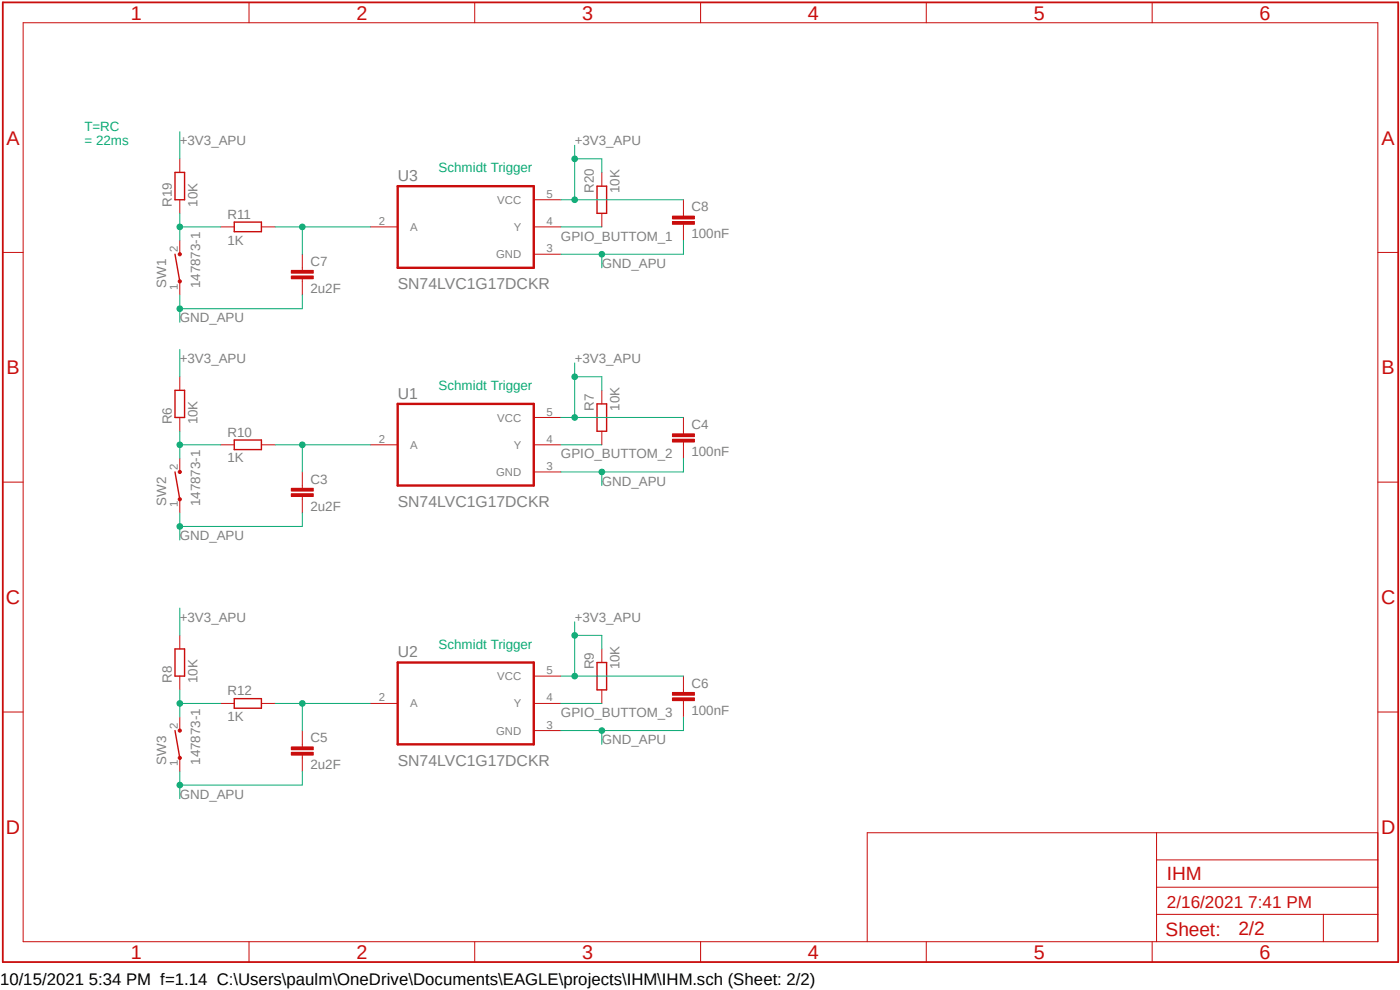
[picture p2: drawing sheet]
<svg xmlns="http://www.w3.org/2000/svg" width="297mm" height="210mm" viewBox="0 0 297 210" stroke-linecap="round" stroke-linejoin="round" font-family="sans-serif">
<path d="M0 .1l297.1 204.6M297.1 .1l-297.1 204.6" fill="none" stroke="#fff" stroke-width=".21"/>
<path d="M37.1 53.9l1 5.8" fill="none" stroke="#c90d0c" stroke-width=".3"/>
<circle cx="38.1" cy="59.7" r=".33" fill="#c90d0c"/>
<circle cx="38.1" cy="59.7" r=".33" fill="none" stroke="#c90d0c" stroke-width=".21"/>
<circle cx="38.1" cy="53.9" r=".33" fill="#c90d0c"/>
<g fill="none" stroke="#c90d0c" stroke-width=".21">
<path d="M38.1 33.7v2.9M38.1 42.4v2.9M38.1 51v2.9M38.1 59.7v2.9M64.1 56.8v.6M64.1 59.1v.6"/>
<circle cx="38.1" cy="53.9" r=".33"/>
</g>
<path d="M37.1 36.6h2.1v5.8h-2.1z" fill="none" stroke="#c90d0c" stroke-width=".3"/>
<path d="M61.8 58.5h4.7v.6h-4.7z" fill-rule="evenodd" fill="#c90d0c"/>
<path d="M61.8 58.5h4.7v.6h-4.7z" fill="none" stroke="#c90d0c" stroke-width=".21"/>
<path d="M61.8 57.4h4.7v.6h-4.7z" fill-rule="evenodd" fill="#c90d0c"/>
<path d="M61.8 57.4h4.7v.6h-4.7zM64.1 53.9v2.9M64.1 59.7v2.9M78.6 48.1h5.8M113.2 48.1h5.8M113.2 42.4h5.8M113.2 53.9h5.8M145 45.3v.5M145 47.6v.5" fill="none" stroke="#c90d0c" stroke-width=".21"/>
<path d="M84.4 39.5h28.8v17.3h-28.8z" fill="none" stroke="#c90d0c" stroke-width=".51"/>
<path d="M142.7 47h4.6v.6h-4.6z" fill-rule="evenodd" fill="#c90d0c"/>
<path d="M142.7 47h4.6v.6h-4.6z" fill="none" stroke="#c90d0c" stroke-width=".21"/>
<path d="M142.7 45.8h4.6v.6h-4.6z" fill-rule="evenodd" fill="#c90d0c"/>
<path d="M127.7 36.6v2.9M46.8 48.1h2.9M55.5 48.1h2.9M127.7 45.3v2.8M142.7 45.8h4.6v.6h-4.6zM145 42.4v2.9M145 48.1v2.9" fill="none" stroke="#c90d0c" stroke-width=".21"/>
<path d="M126.7 39.5h2v5.8h-2zM49.7 47.1h5.8v2h-5.8zM37.1 100.1l1 5.8" fill="none" stroke="#c90d0c" stroke-width=".3"/>
<circle cx="38.1" cy="105.9" r=".33" fill="#c90d0c"/>
<circle cx="38.1" cy="105.9" r=".33" fill="none" stroke="#c90d0c" stroke-width=".21"/>
<circle cx="38.1" cy="100.1" r=".33" fill="#c90d0c"/>
<g fill="none" stroke="#c90d0c" stroke-width=".21">
<path d="M38.1 79.9v2.9M38.1 88.6v2.9M38.1 97.2v2.9M38.1 105.9v2.9M64.1 103v.6M64.1 105.3v.6"/>
<circle cx="38.1" cy="100.1" r=".33"/>
</g>
<path d="M37.1 82.8h2.1v5.8h-2.1z" fill="none" stroke="#c90d0c" stroke-width=".3"/>
<path d="M61.8 104.7h4.7v.6h-4.7z" fill-rule="evenodd" fill="#c90d0c"/>
<path d="M61.8 104.7h4.7v.6h-4.7z" fill="none" stroke="#c90d0c" stroke-width=".21"/>
<path d="M61.8 103.6h4.7v.6h-4.7z" fill-rule="evenodd" fill="#c90d0c"/>
<path d="M78.6 94.4h5.8M113.2 94.4h5.8M113.2 88.6h5.8M145 91.5v.5M145 93.8v.6M61.8 103.6h4.7v.6h-4.7zM64.1 100.1v2.9M64.1 105.9v2.9M113.2 100.1h5.8" fill="none" stroke="#c90d0c" stroke-width=".21"/>
<path d="M84.4 85.7h28.8v17.3h-28.8z" fill="none" stroke="#c90d0c" stroke-width=".51"/>
<path d="M142.7 93.2h4.6v.6h-4.6z" fill-rule="evenodd" fill="#c90d0c"/>
<path d="M142.7 93.2h4.6v.6h-4.6z" fill="none" stroke="#c90d0c" stroke-width=".21"/>
<path d="M142.7 92h4.6v.6h-4.6z" fill-rule="evenodd" fill="#c90d0c"/>
<g fill="none" stroke="#c90d0c" stroke-width=".21">
<path d="M4.9 4.8h287.4v195h-287.4zM52.8 .5v4.3M100.7 .5v4.3M148.6 .5v4.3M196.5 .5v4.3M244.4 .5v4.3M.6 53.6h4.3M292.3 53.6h4.3M46.8 94.4h2.9M55.5 94.4h2.9M127.7 82.8v2.9M127.7 91.5v2.9"/>
<path d="M142.7 92h4.6v.6h-4.6zM145 88.6v2.9M145 94.4v2.8M.6 102.3h4.3M292.3 102.3h4.3M.6 151h4.3M292.3 151h4.3M245.4 176.7v23.1M292.3 176.7h-108.3v23.1M52.8 199.8v4.3M100.7 199.8v4.3M148.6 199.8v4.3"/>
<path d="M196.5 199.8v4.3M244.4 199.8v4.3M245.4 194h46.9M245.4 188.2h46.9M245.4 182.4h46.9M280.8 194v5.8"/>
</g>
<path d="M49.7 93.3h5.8v2.1h-5.8zM126.7 85.7h2v5.8h-2zM37.1 155l1 5.8" fill="none" stroke="#c90d0c" stroke-width=".3"/>
<path d="M.6 .5h296v203.6h-296z" fill="none" stroke="#c90d0c" stroke-width=".38"/>
<circle cx="38.1" cy="160.8" r=".33" fill="#c90d0c"/>
<circle cx="38.1" cy="160.8" r=".33" fill="none" stroke="#c90d0c" stroke-width=".21"/>
<circle cx="38.1" cy="155" r=".33" fill="#c90d0c"/>
<g fill="none" stroke="#c90d0c" stroke-width=".21">
<path d="M38.1 134.8v2.9M38.1 143.4v2.9M38.1 152.1v2.9M64.1 157.9v.6M38.1 160.8v2.9M64.1 160.2v.6"/>
<circle cx="38.1" cy="155" r=".33"/>
</g>
<path d="M37.1 137.7h2.1v5.7h-2.1z" fill="none" stroke="#c90d0c" stroke-width=".3"/>
<path d="M61.8 159.6h4.7v.6h-4.7z" fill-rule="evenodd" fill="#c90d0c"/>
<path d="M61.8 159.6h4.7v.6h-4.7z" fill="none" stroke="#c90d0c" stroke-width=".21"/>
<path d="M61.8 158.5h4.7v.5h-4.7z" fill-rule="evenodd" fill="#c90d0c"/>
<path d="M61.8 158.5h4.7v.5h-4.7zM64.1 155v2.9M78.6 149.2h5.8M113.2 149.2h5.8M113.2 143.4h5.8M113.2 155h5.8M145 146.3v.6M145 148.6v.6M64.1 160.8v2.9" fill="none" stroke="#c90d0c" stroke-width=".21"/>
<path d="M84.4 140.5h28.8v17.4h-28.8z" fill="none" stroke="#c90d0c" stroke-width=".51"/>
<path d="M142.7 148h4.6v.6h-4.6z" fill-rule="evenodd" fill="#c90d0c"/>
<path d="M142.7 148h4.6v.6h-4.6z" fill="none" stroke="#c90d0c" stroke-width=".21"/>
<path d="M142.7 146.9h4.6v.6h-4.6z" fill-rule="evenodd" fill="#c90d0c"/>
<path d="M127.7 137.7v2.8M46.8 149.2h2.9M55.5 149.2h2.9M127.7 146.3v2.9M142.7 146.9h4.6v.6h-4.6zM145 143.4v2.9M145 149.2v2.9" fill="none" stroke="#c90d0c" stroke-width=".21"/>
<path d="M49.7 148.2h5.8v2h-5.8zM126.7 140.5h2v5.8h-2z" fill="none" stroke="#c90d0c" stroke-width=".3"/>
<path d="M38.1 27.9v5.8M121.9 30.8v11.6M119 42.4h26" fill="none" stroke="#0dab76" stroke-width=".21"/>
<circle cx="121.9" cy="42.4" r=".6" fill="#0dab76"/>
<g fill="none" stroke="#0dab76" stroke-width=".21">
<path d="M121.9 33.7h5.8v2.9"/>
<circle cx="121.9" cy="42.4" r=".6"/>
</g>
<circle cx="121.9" cy="33.7" r=".6" fill="#0dab76"/>
<g fill="none" stroke="#0dab76" stroke-width=".21">
<path d="M38.1 74.1v5.8M121.9 77v11.6M119 88.6h26"/>
<circle cx="121.9" cy="33.7" r=".6"/>
</g>
<circle cx="121.9" cy="88.6" r=".6" fill="#0dab76"/>
<g fill="none" stroke="#0dab76" stroke-width=".21">
<path d="M121.9 79.9h5.8v2.9"/>
<circle cx="121.9" cy="88.6" r=".6"/>
</g>
<circle cx="121.9" cy="79.9" r=".6" fill="#0dab76"/>
<g fill="none" stroke="#0dab76" stroke-width=".21">
<path d="M38.1 129v5.8M121.9 131.9v11.5M119 143.4h26"/>
<circle cx="121.9" cy="79.9" r=".6"/>
</g>
<circle cx="121.9" cy="143.4" r=".6" fill="#0dab76"/>
<g fill="none" stroke="#0dab76" stroke-width=".21">
<path d="M121.9 134.8h5.8v2.9"/>
<circle cx="121.9" cy="143.4" r=".6"/>
</g>
<circle cx="121.9" cy="134.8" r=".6" fill="#0dab76"/>
<g fill="none" stroke="#0dab76" stroke-width=".21">
<path d="M58.4 48.1h20.2M64.1 48.1v5.8"/>
<circle cx="121.9" cy="134.8" r=".6"/>
</g>
<circle cx="64.1" cy="48.1" r=".6" fill="#0dab76"/>
<g fill="none" stroke="#0dab76" stroke-width=".21">
<path d="M38.1 45.3v5.7M38.1 48.1h8.7"/>
<circle cx="64.1" cy="48.1" r=".6"/>
</g>
<circle cx="38.1" cy="48.1" r=".6" fill="#0dab76"/>
<g fill="none" stroke="#0dab76" stroke-width=".21">
<path d="M38.1 62.6v5.8M64.1 62.6v2.9h-26"/>
<circle cx="38.1" cy="48.1" r=".6"/>
</g>
<circle cx="38.1" cy="65.5" r=".6" fill="#0dab76"/>
<g fill="none" stroke="#0dab76" stroke-width=".21">
<path d="M119 53.9h26M127.7 53.9v2.9"/>
<circle cx="38.1" cy="65.5" r=".6"/>
</g>
<circle cx="127.7" cy="53.9" r=".6" fill="#0dab76"/>
<g fill="none" stroke="#0dab76" stroke-width=".21">
<path d="M145 51v2.9M38.1 108.8v5.8M64.1 108.8v2.9h-26"/>
<circle cx="127.7" cy="53.9" r=".6"/>
</g>
<circle cx="38.1" cy="111.7" r=".6" fill="#0dab76"/>
<g fill="none" stroke="#0dab76" stroke-width=".21">
<path d="M119 100.1h26M127.7 100.1v2.9"/>
<circle cx="38.1" cy="111.7" r=".6"/>
</g>
<circle cx="127.7" cy="100.1" r=".6" fill="#0dab76"/>
<g fill="none" stroke="#0dab76" stroke-width=".21">
<path d="M145 97.2v2.9M38.1 163.7v5.7M64.1 163.7v2.8h-26"/>
<circle cx="127.7" cy="100.1" r=".6"/>
</g>
<circle cx="38.1" cy="166.5" r=".6" fill="#0dab76"/>
<g fill="none" stroke="#0dab76" stroke-width=".21">
<path d="M119 155h26M127.7 155v2.9"/>
<circle cx="38.1" cy="166.5" r=".6"/>
</g>
<circle cx="127.7" cy="155" r=".6" fill="#0dab76"/>
<g fill="none" stroke="#0dab76" stroke-width=".21">
<path d="M58.4 94.4h20.2M64.1 94.4v5.7M145 152.1v2.9"/>
<circle cx="127.7" cy="155" r=".6"/>
</g>
<circle cx="64.1" cy="94.4" r=".6" fill="#0dab76"/>
<g fill="none" stroke="#0dab76" stroke-width=".21">
<path d="M38.1 91.5v5.7M38.1 94.4h8.7"/>
<circle cx="64.1" cy="94.4" r=".6"/>
</g>
<circle cx="38.1" cy="94.4" r=".6" fill="#0dab76"/>
<g fill="none" stroke="#0dab76" stroke-width=".21">
<path d="M58.4 149.2h20.2M64.1 149.2v5.8"/>
<circle cx="38.1" cy="94.4" r=".6"/>
</g>
<circle cx="64.1" cy="149.2" r=".6" fill="#0dab76"/>
<g fill="none" stroke="#0dab76" stroke-width=".21">
<path d="M38.1 146.3v5.8M38.1 149.2h8.7"/>
<circle cx="64.1" cy="149.2" r=".6"/>
</g>
<circle cx="38.1" cy="149.2" r=".6" fill="#0dab76"/>
<g fill="none" stroke="#0dab76" stroke-width=".21">
<path d="M119 48.1h8.7M119 94.4h8.7M119 149.2h8.7"/>
<circle cx="38.1" cy="149.2" r=".6"/>
</g>
<g font-size="4.2" fill="#c90d0c">
<text x="27.7" y="4.1">1</text>
<text x="75.6" y="4.1">2</text>
<text x="123.5" y="4.1">3</text>
<text x="171.4" y="4.1">4</text>
<text x="219.3" y="4.1">5</text>
<text x="267.2" y="4.1">6</text>
<text x="1.4" y="30.7">A</text>
<text x="293.1" y="30.7">A</text>
<text x="1.4" y="79.4">B</text>
<text x="293.1" y="79.4">B</text>
<text x="1.3" y="128.1">C</text>
<text x="293" y="128.1">C</text>
<text x="1.3" y="176.9">D</text>
<text x="293" y="176.9">D</text>
<text x="27.7" y="203.4">1</text>
<text x="75.6" y="203.4">2</text>
<text x="123.5" y="203.4">3</text>
<text x="171.4" y="203.4">4</text>
<text x="219.3" y="203.4">5</text>
<text x="267.2" y="203.4">6</text>
</g>
<g font-size="4.1" fill="#c90d0c">
<text x="247.5" y="186.8">IHM</text>
<text x="247.3" y="198.5">Sheet:</text>
<text x="262.7" y="198.3">2/2</text>
</g>
<text font-size="3.6" fill="#c90d0c" x="247.5" y="192.5">2/16/2021 7:41 PM</text>
<text font-size="3.6" x="0" y="208.9">10/15/2021 5:34 PM f=1.14 C:\Users\paulm\OneDrive\Documents\EAGLE\projects\IHM\IHM.sch (Sheet: 2/2)</text>
<g font-size="3.3" fill="#808080">
<text x="84.4" y="38.4">U3</text>
<text x="84.4" y="61.3">SN74LVC1G17DCKR</text>
<text x="84.4" y="84.5">U1</text>
<text x="84.4" y="107.6">SN74LVC1G17DCKR</text>
<text x="84.4" y="139.4">U2</text>
<text x="84.4" y="162.4">SN74LVC1G17DCKR</text>
</g>
<g font-size="2.8" fill="#0dab76">
<text x="17.9" y="27.8">T=RC</text>
<text x="17.9" y="30.8">= 22ms</text>
<text x="93" y="36.6">Schmidt Trigger</text>
<text x="93" y="82.8">Schmidt Trigger</text>
<text x="93" y="137.7">Schmidt Trigger</text>
</g>
<g font-size="2.8" fill="#808080">
<text x="38.1" y="30.8">+3V3_APU</text>
<text x="121.9" y="30.8">+3V3_APU</text>
<text x="126" y="40.9" transform="rotate(-90 126 40.9)">R20</text>
<text x="131.4" y="40.9" transform="rotate(-90 131.4 40.9)">10K</text>
<text x="36.4" y="43.8" transform="rotate(-90 36.4 43.8)">R19</text>
<text x="41.9" y="43.8" transform="rotate(-90 41.9 43.8)">10K</text>
<text x="48.3" y="46.4">R11</text>
<text x="146.7" y="44.8">C8</text>
<text x="48.3" y="51.9">1K</text>
<text x="119" y="51.1">GPIO_BUTTOM_1</text>
<text x="146.7" y="50.6">100nF</text>
<text x="65.9" y="56.4">C7</text>
<text x="127.7" y="56.8">GND_APU</text>
<text x="35.3" y="61.1" transform="rotate(-90 35.3 61.1)">SW1</text>
<text x="42.5" y="61.1" transform="rotate(-90 42.5 61.1)">147873-1</text>
<text x="65.9" y="62.1">2u2F</text>
<text x="38.1" y="68.4">GND_APU</text>
<text x="38.1" y="77">+3V3_APU</text>
<text x="121.9" y="77">+3V3_APU</text>
<text x="126" y="87.1" transform="rotate(-90 126 87.1)">R7</text>
<text x="131.4" y="87.1" transform="rotate(-90 131.4 87.1)">10K</text>
<text x="36.4" y="90" transform="rotate(-90 36.4 90)">R6</text>
<text x="41.9" y="90" transform="rotate(-90 41.9 90)">10K</text>
<text x="48.3" y="92.7">R10</text>
<text x="146.7" y="91">C4</text>
<text x="48.3" y="98.1">1K</text>
<text x="119" y="97.2">GPIO_BUTTOM_2</text>
<text x="146.7" y="96.8">100nF</text>
<text x="35.3" y="107.4" transform="rotate(-90 35.3 107.4)">SW2</text>
<text x="42.5" y="107.4" transform="rotate(-90 42.5 107.4)">147873-1</text>
<text x="65.9" y="102.6">C3</text>
<text x="127.7" y="103">GND_APU</text>
<text x="65.9" y="108.4">2u2F</text>
<text x="38.1" y="114.6">GND_APU</text>
<text x="38.1" y="131.9">+3V3_APU</text>
<text x="121.9" y="131.9">+3V3_APU</text>
<text x="126" y="142" transform="rotate(-90 126 142)">R9</text>
<text x="131.4" y="142" transform="rotate(-90 131.4 142)">10K</text>
<text x="36.4" y="144.9" transform="rotate(-90 36.4 144.9)">R8</text>
<text x="41.9" y="144.9" transform="rotate(-90 41.9 144.9)">10K</text>
<text x="48.3" y="147.5">R12</text>
<text x="146.7" y="145.9">C6</text>
<text x="48.3" y="153">1K</text>
<text x="119" y="152.1">GPIO_BUTTOM_3</text>
<text x="146.7" y="151.7">100nF</text>
<text x="65.9" y="157.4">C5</text>
<text x="127.7" y="157.9">GND_APU</text>
<text x="35.3" y="162.2" transform="rotate(-90 35.3 162.2)">SW3</text>
<text x="42.5" y="162.2" transform="rotate(-90 42.5 162.2)">147873-1</text>
<text x="65.9" y="163.2">2u2F</text>
<text x="38.1" y="169.4">GND_APU</text>
</g>
<g font-size="2.4" fill="#808080">
<text x="115.9" y="42">5</text>
<text x="80.3" y="47.8">2</text>
<text x="105.5" y="43.2">VCC</text>
<text x="115.9" y="47.8">4</text>
<text x="37.7" y="53.5" transform="rotate(-90 37.7 53.5)">2</text>
<text x="87" y="49">A</text>
<text x="109" y="49">Y</text>
<text x="115.9" y="53.5">3</text>
<text x="105.2" y="54.8">GND</text>
<text x="37.7" y="61.5" transform="rotate(-90 37.7 61.5)">1</text>
<text x="105.5" y="89.5">VCC</text>
<text x="115.9" y="88.2">5</text>
<text x="80.3" y="93.9">2</text>
<text x="87" y="95.2">A</text>
<text x="109" y="95.2">Y</text>
<text x="115.9" y="93.9">4</text>
<text x="37.7" y="99.7" transform="rotate(-90 37.7 99.7)">2</text>
<text x="105.2" y="101">GND</text>
<text x="115.9" y="99.7">3</text>
<text x="37.7" y="107.7" transform="rotate(-90 37.7 107.7)">1</text>
<text x="115.9" y="143">5</text>
<text x="80.3" y="148.8">2</text>
<text x="105.5" y="144.3">VCC</text>
<text x="115.9" y="148.8">4</text>
<text x="37.7" y="154.6" transform="rotate(-90 37.7 154.6)">2</text>
<text x="87" y="150.1">A</text>
<text x="105.2" y="155.9">GND</text>
<text x="109" y="150.1">Y</text>
<text x="115.9" y="154.6">3</text>
<text x="37.7" y="162.5" transform="rotate(-90 37.7 162.5)">1</text>
</g>
</svg>
